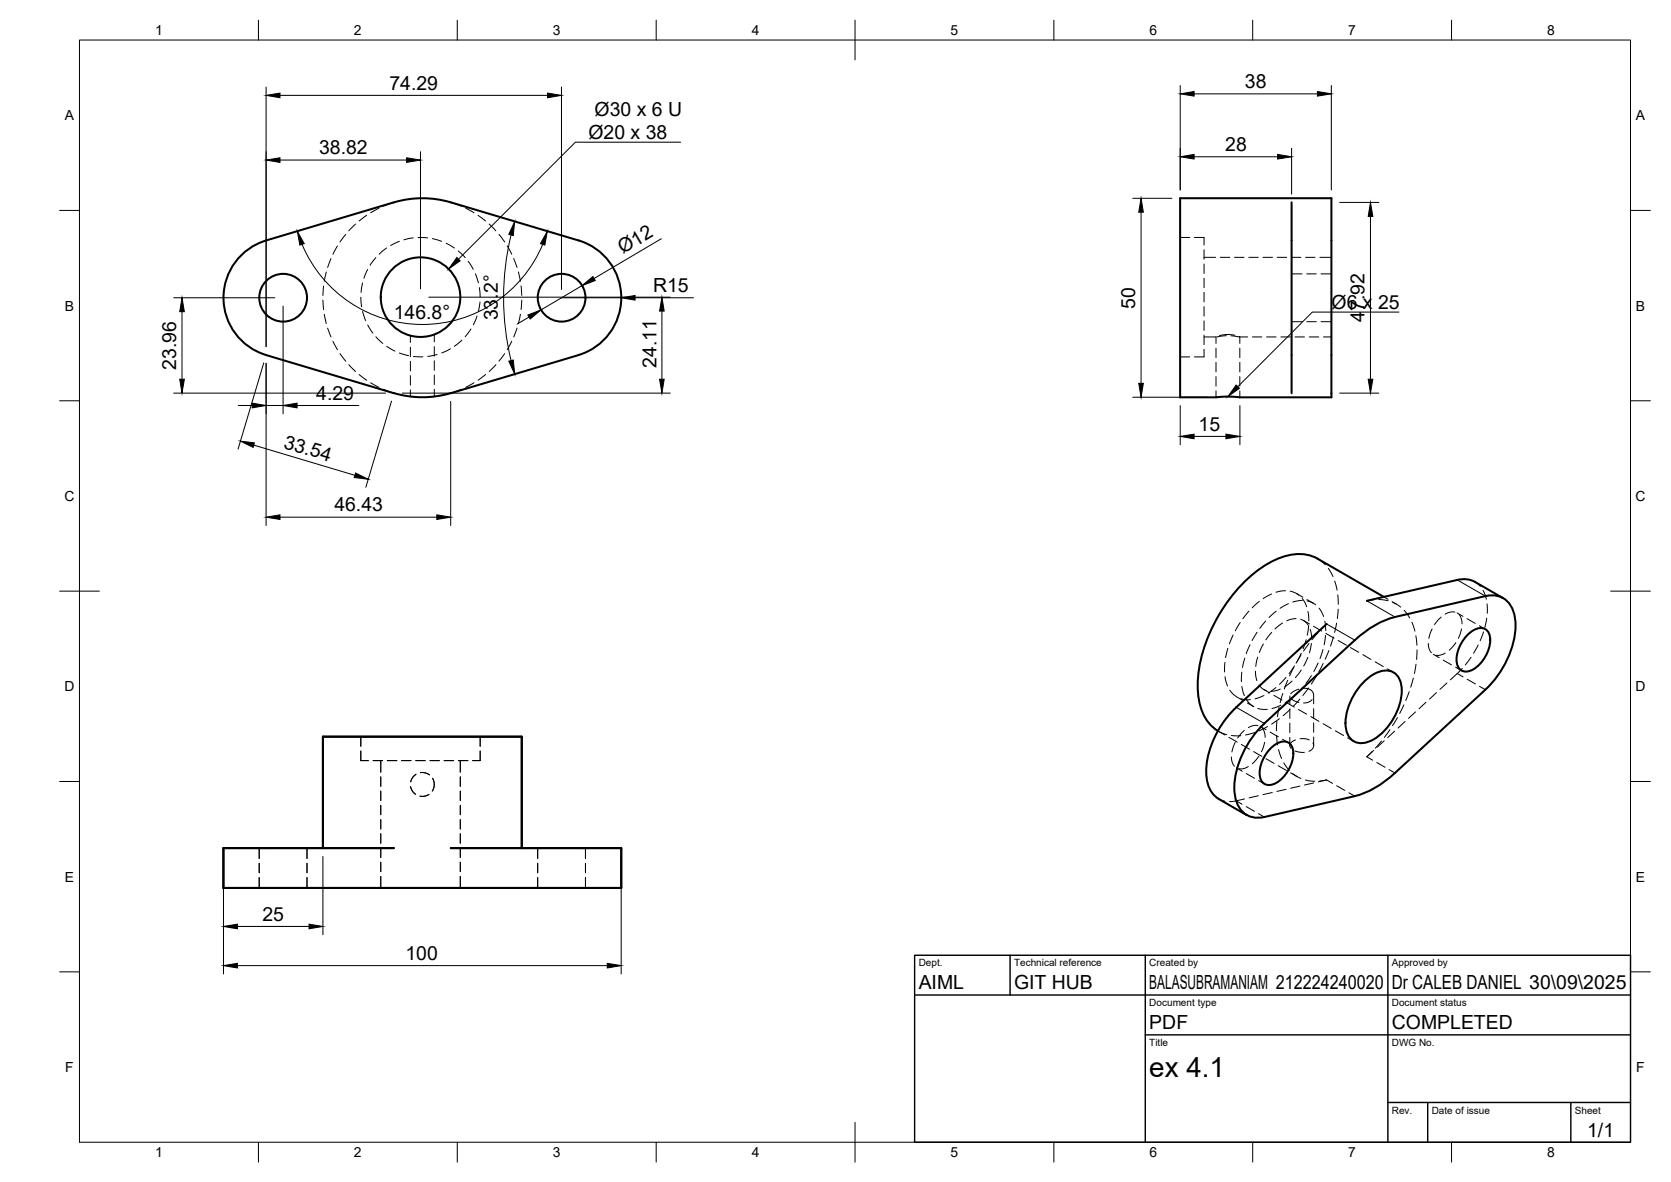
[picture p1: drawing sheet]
<svg xmlns="http://www.w3.org/2000/svg" width="420mm" height="297mm" viewBox="0 0 420 297" stroke-linecap="round" stroke-linejoin="round" font-family="sans-serif">
<!-- layer: Hidden -->
<g fill="none" stroke="#000" stroke-width=".25">
<path d="M86.9 58.9l-1.4 1.9M89.4 56.3l-1.7 1.7M92.2 54.1l-1.9 1.4M95.3 52.3l-2.1 1.2M99 50.8l-2.6 1M103.9 59.8l-2.3 .5M105.1 59.7l2.4 .1M108.7 60l2.3 .6M113.3 50.8l2.7 1M117.1 52.3l2.1 1.2M120.2 54.1l1.9 1.4M123 56.3l1.7 1.7"/>
<path d="M125.5 58.9l1.4 1.9M296.7 59.7h2.4M300.3 59.7h2.4v1.9M81.2 75.4l.2 2.4M81.4 71.9l-.2 2.3M81.5 79l.5 2.3M82 68.4l-.5 2.3M83.2 65l-.8 2.2M84.8 61.8l-1.1 2.1M90.7 74.7l.2 2.4M91.2 71.1l-.4 2.4M91.2 78.3l.7 2.3"/>
<path d="M92.5 67.7l-1 2.2M94.5 64.7l-1.5 2M97.2 62.3l-1.9 1.6M100.4 60.6l-2.2 1.1M112.2 61.1l2.1 1.2M115.2 63.1l1.7 1.6M117.7 65.7l1.3 2M119.5 68.8l.8 2.3M120 79.4l-1 2.2M120.5 72.3l.2 2.4M120.7 75.9l-.4 2.3M127.5 61.8l1.2 2.1"/>
<path d="M129.2 65l.8 2.2M130.3 68.4l.6 2.3M130.9 79l-.6 2.3M131 71.8l.2 2.4M131.2 75.4l-.2 2.4M302.7 62.8v2.3M302.7 66.3v2.4M302.7 69.9v2.4M302.7 73.5v2.4M302.7 77.1v2.3M302.7 64.7h2.9M306.8 64.7h2.4"/>
<path d="M310.4 64.7h2.4M314 64.7h2.4M317.6 64.7h2.4M321.1 64.7h2.4M324.7 64.7h2.4M324.8 68.8h2.6M328.3 64.7h2.4M328.6 68.8h2.4M331.9 64.7h2.9M332.1 68.8h2.7M82.4 82.5l.8 2.2M83.7 85.8l1.2 2.1"/>
<path d="M85.5 88.9l1.4 1.9M87.7 91.7l1.7 1.7M90.3 94.1l1.9 1.5M92.5 81.7l1.2 2M93.2 96.2l2.1 1.1M94.5 84.6l1.7 1.7M96.4 97.8l2.6 1M97.2 87l2.1 1.2M100.4 88.7l2.3 .7M103.2 84.4v1.6M103.2 87.3v2.3M103.2 90.8v2.4"/>
<path d="M103.2 94.4v2.4M103.2 98v1.7M103.9 89.6l2.4 .1M109.2 84.1v1.8M109.2 87.1v2.4M109.2 90.7v2.4M109.2 94.2v2.4M109.2 97.8v1.9M109.9 89.1l-2.4 .5M113.2 87.7l-2.1 1M116 97.8l-2.7 1M116.1 85.5l-1.8 1.5"/>
<path d="M118.4 82.7l-1.4 1.9M119.2 96.2l-2.1 1.1M122.1 94.1l-1.9 1.5M124.7 91.7l-1.7 1.7M126.9 88.9l-1.4 1.8M128.7 85.8l-1.1 2M130 82.5l-.8 2.2M296.7 89.7h2.4M302.7 80.6v2.4M302.7 84.2v2.4M302.7 87.8v1.9h-2.4M302.7 84.7h3.1v1.6"/>
<path d="M305.8 87.5v2.4M305.8 91.1v2.4M305.8 94.6v2.4M305.8 98.2v1.7M308.4 84.4l-2.4 .3M309.5 84.4l2.2 .3-.1-.1M310.5 84.3l-2-.2-1.9 .2M311.7 87.5v2.4M311.7 91.1v2.4M311.7 94.6v2.4M311.7 98.2v1.7M313.7 84.7h-2v1.6"/>
<path d="M314.9 84.7h2.4M318.5 84.7h2.4M322.1 84.7h2.3M324.8 80.8h2.6M325.6 84.7h2.4M328.6 80.8h2.4M329.2 84.7h2.4M332.1 80.8h2.7M332.8 84.7h2M310 159.6l-.9 2.2M311.8 156.4l-1.2 2.1M314 153.6l-1.5 1.9"/>
<path d="M316.1 158.9l-1.3 2.1M316.7 151.1l-1.8 1.6M318.3 156l-1.5 1.9M319.7 149.3l-2.1 1.1M319.8 158.9l-1.5 1.9M320.9 153.6l-1.8 1.6M322.5 156.6l-1.9 1.4M323.2 148.4l-2.4 .4M324 151.7l-2.1 1.2M324.4 148.6l1.3 .4 .9 .5M325.9 155.5l-2.3 .5M326 149.1l1.6 1"/>
<path d="M327.1 155.6l.9 .5 .9 1M327.4 150.4l1.1 2.1M327.4 150.9l-2.3 .4M327.7 155.9l1.5 .9M328.6 150.7l1.6 .9M328.6 151l1.3 .5 .9 .5M328.9 153.7l.2 2.3M329.1 157.2l-.4 2.4M329.4 158.2l.4 2.3M330.3 157.4l2 1.2M331.3 140.4l1.9 1.5M331.4 158.9l-1.5 1.9"/>
<path d="M331.7 152.8l1.1 2.1M333.1 156.1l.3 2.4M333.3 159.7l-.3 2.3M333.4 159.2l2 1.2M333.6 156.8l-1.3 1.3M334 142.8l1.2 2.1M335.6 146l.6 2.3M336.1 156.6l-.5 2.3M336.4 149.5l.1 2.4M336.5 153.1l-.2 2.3M345.5 150.7l-1.8 .3M346.7 150.7l2.3 .3"/>
<path d="M347.9 150l1.1 .6M350 151.2l1.1 .6M350.2 151.4l2 1.2M353.1 153.4l1.4 1.9M355 156.4l.8 2.2M356 159.8l.3 2.3M360.1 158.1l-.8 2.3M362.4 155.1l-1.7 1.9M365.8 153.8h-.8l-1.6 .5M366.4 154l1.5 .9M366.9 154.4l.4 .8 .3 1.6M367.5 158l-.8 2.4"/>
<path d="M368.9 155.5l2 1.2M370.9 146.2l1.3 1.2M372 157.3l1.4 .8M372.9 148.4l.8 2.2M373 158.8l-.8 2.2M373.8 155.3l-.4 2.4M373.9 151.8l.1 2.3M308 166.5l-.1 2.4M308 170.1l.7 2.3M308.7 162.9l-.5 2.4M309.2 173.4l1 1.2 .7 .5M311 175.2l1.6 .9"/>
<path d="M312 175.6l1.2 .2h1.2M312.2 168.9l-.1 2.4M312.3 172.5l.6 2.3M313 165.4l-.6 2.3M313.5 175.9l.5 .7 1.2 .9M313.6 176.7l1.7 .9M314.3 162l-.9 2.3M315.7 168.7l.3 2.3M316.2 165.1l-.5 2.4M316.3 178l2.3 .3M316.5 172.1l.7 .8 1.2 .7M317.7 161.8l-1.1 2.2"/>
<path d="M317.8 173.3l1.5 .8M317.8 174.8l-2.2 .8M320.3 174.7l2 1.2M320.8 172.8l-1.9 1.4M321.6 177.7l-.4 2.4M321.9 173.2l-.9 .3-1.4 .2M322.1 177.2l-2.3 .9M322.5 174.3l-.6 2.3M323.4 170.2l-1.7 1.8M323.4 176.5l2.1 1.2M323.8 170.9l-.9 2.3M324.3 174.9v2.1"/>
<path d="M324.3 178.1v2.4M324.4 178.3l-1.8 1.6M324.5 175.4l.8 .7 1.3 .4M324.9 171.1l-1.9 1.5M325.1 175.2l-2 1.4M325.3 167.7l-1 2.1M325.5 167.3l-1.4 2M326.5 178.3l2 1.2M326.6 173.2l-1.4 .6-.7 .6M326.8 175.7l-1.6 1.7M327.1 164.6l-1.2 2.1M327.2 168.4l-1.5 1.9"/>
<path d="M327.2 164.2l-1.1 2.1M327.6 172.7l-1.7 1.7M327.7 173h.9l.9 .3 .6 .6 .2 .8M328.4 160.8l-.7 2.3M328.8 165.2l-1 2.2M329 172.9l-1.4 1.9M329.1 161.7l-1.3 1.9M329.7 169.8l-1.3 2M329.7 161.7l-.5 2.3M329.9 175.8l-.9 .7-1.2 .2M330.3 174.8v2.1M330.3 178.1v2.4"/>
<path d="M331 169.9l-1.3 2M331.4 166.6l-1.1 2.1M332.7 163.2l-.8 2.3M332.7 166.7l-1.1 2.2M334.1 163.5l-.9 2.2M335.3 160.1l-.7 2.3M336.5 161l2 1.1M339.6 162.7l2 1.2M342.7 164.5l2 1.2M345.8 166.3l2 1.2M348.8 168.1l1.6 .9M353 177.1l-1.1 2.2"/>
<path d="M354.3 173.8l-.8 2.3M355.4 170.4l-.7 2.3M355.9 178.9l-1.7 1.6M356 166.9l-.4 2.4M356.3 163.3l-.1 2.4M358.5 176.5l-1.7 1.6M359.1 161.7l.2 1.3 .6 1M360.4 164.4l1.5 .9M361.2 174.1l-1.8 1.6M362.9 165.9l2.1 1.2M363.4 164.1l-1.4 .6h-1M363.8 171.6l-1.7 1.7"/>
<path d="M366 167.7l1.5 .8M366.1 161.5l-1.7 1.9M367.7 168l-3 2.8M369.9 165.2l-1.5 1.9M371.7 162.1l-1.2 2.1M90.7 188.7v2.4h1.9M90.7 185.1v2.4M93.8 191.1h2.4M95.7 191.1v2.9M95.7 195.2v2.4M95.7 198.8v2.4M97.4 191.1h2.4"/>
<path d="M101 191.1h2.4M103.3 197.7l.4 1.1 .8 .8M104.5 191.1h2.4M104.6 194.6l-.9 .8-.4 1.1M105.7 194.2h1.1l1.2 .5M107.9 199.6l-1.2 .5h-1.1M108.1 191.1h2.4M108.8 195.6l.3 .7 .1 1-.5 1.5M111.7 191.1h2.4M115.3 191.1h2.3M115.7 191.1v2.9M115.7 195.2v2.4"/>
<path d="M115.7 198.8v2.4M120.7 188.7v2.4h-1.9M120.7 185.1v2.4M306.2 183.7l2.3 .9M306.3 183.8l1.7 .9M309 185.3l2.1 1.2M309.6 184.8l2.4 .1M309.6 190.2l.2 1.3 .6 1.1M310.6 186.6l-.8 2.4M310.9 193l1.5 .8M312.1 187.1l2.1 1.2M312.8 183.6l-1.6 1.9"/>
<path d="M313.4 194.4l2 1.2M313.9 192.6l-1.4 .6h-1M315.2 188.9l2.1 1.2M315.5 184.1l-2.3 .6M316.3 182.3l-1.3 .1-1.1 .4M316.4 200l-2.3 .5M316.5 196.2l1.4 .8M316.5 190l-1.6 1.9M316.9 182.5l1.4 .9M317.4 183l.4 .8 .3 1.5M318 186.5l-.8 2.4M318.3 190.7l2.1 1.1"/>
<path d="M318.7 182.6l-2.1 1M319.4 184l2 1.2M319.9 199.2l-2.3 .5M321 184.8l.2 2.4M321.1 181.3l-.1 2.3M321.4 192.4l2.1 1.2M321.5 188.4l.7 2.2M321.7 180.6l-2 1.4M322.5 185.8l1.4 .8M322.8 191.7l1.4 1.9M323.4 198.4l-2.3 .5M324.3 181.7v2.4"/>
<path d="M324.3 185.3v2.1M324.5 194.2l1.7 1M325.1 194.4l2 1.2M325.6 188.7l1.1 .3 1.3 .1M325.7 186l-.7 .3-.5 .5-.2 .7 .3 .6M326.9 197.6l-2.4 .5M326.9 185.7l1.2-.1 1.1 .3M328.2 196l2.4 .3M329.6 180.1l2 1.2M330.1 186.7l.2 .5-.2 .8-1 .8M330.3 181.6v2.4M330.3 185.2v2.2"/>
<path d="M330.3 196.8l-2.3 .5M331.8 196.3l1.8-.3-2.1 .5M332.7 181.9l2 1.2M335.8 183.6l2 1.2M338.9 185.4l1.5 .9M345.4 188.6l-1.7 1.6 1.3-1.3M347.4 186.2l-1.6 1.8M348 186.2l-1.7 1.6M349.5 183.4l-1.4 1.9M350.7 183.8l-1.8 1.6M351.4 180.3l-1.3 2.1M353.3 181.3l-1.8 1.7"/>
<path d="M65.2 213.1v2.7M65.2 216.9v2.4M77.2 213.1v2.7M77.2 216.9v2.4M95.7 202.4v2.4M95.7 206v2.3M95.7 209.5v2.4M95.7 213.1v2.4M95.7 216.7v2.3M115.7 202.4v2.4M115.7 206v2.3M115.7 209.5v2.4"/>
<path d="M115.7 213.1v2.4M115.7 216.7v2.3M135.2 213.1v2.7M135.2 216.9v2.4M147.2 213.1v2.7M147.2 216.9v2.4M306.4 200.8l1.6 .5M312.9 200.8l-3.7 .7M65.2 220.5v2.6M77.2 220.5v2.6M95.7 220.2v2.9M115.7 220.2v2.9"/>
<path d="M135.2 220.5v2.6M147.2 220.5v2.6"/>
</g>
<!-- layer: Visible -->
<g fill="none" stroke="#000" stroke-width=".51">
<path d="M296.7 49.8h38.1v50.1h-23.1l-2.6-.2-3.3 .2h-9.1zM324.8 50.8v48M61 63.8a15 15 0 0 1 5.9-3.4l32.2-9.5a25.1 25.1 0 0 1 14.2-.1l32.2 9.6a15 15 0 0 1 10.7 14.4 15 15 0 0 1-10.7 14.4l-32.2 9.6a25 25 0 0 1-14.2 0l-32.2-9.6a15 15 0 0 1-5.9-25.4zM331.3 140.4l16.6 9.6M331.3 140.4a11.7 11.7 0 0 0-11 .4 36.9 36.9 0 0 0-16.8 19.9 26.3 26.3 0 0 0-1.4 17.7 10 10 0 0 0 4.1 5.3M333.6 156.8l-22.7 20.9a22.9 22.9 0 0 0-7.5 17.7 6.9 6.9 0 0 0 3 5.3M369.1 159.4a3.8 3.8 0 0 1 4.6-1.1 4.5 4.5 0 0 1 .5 5.1 8.2 8.2 0 0 1-5.2 5.3 2.47 2.47 0 0 1-2.8-3 9.5 9.5 0 0 1 2.9-6.3zM377.9 150.3l-7.6-4.3-1.2-.4-1.3-.1-24.1 5.5M342.6 171.7a8.4 8.4 0 0 1 6.6-3.2 4 4 0 0 1 3.2 3.9 15 15 0 0 1-8.1 13.9 4 4 0 0 1-5.9-3.4 15 15 0 0 1 4.2-11.2zM317.9 181.8l22.8-20.9a23.8 23.8 0 0 1 10.1-5.8l22.7-5.3a5.7 5.7 0 0 1 7.3 4.9 21.2 21.2 0 0 1-5.3 16.5l-2 2.1-22.8 20.9a23.6 23.6 0 0 1-10.1 5.9l-22.7 5.2M317.9 181.8a23.1 23.1 0 0 0-7.5 17.4 6.2 6.2 0 0 0 5.4 6.3l2.1-.2M319.6 187.9a3.8 3.8 0 0 1 4.6-1.1 4.5 4.5 0 0 1 .5 5.1 8.2 8.2 0 0 1-5.2 5.4 2.47 2.47 0 0 1-2.8-3 9.5 9.5 0 0 1 2.9-6.4z"/>
<path d="M81.2 213.1v-28h50v28M99 213.1h-42.8v10h100v-10h-42.9M306.4 200.8l7.1 4"/>
<circle cx="71.2" cy="74.8" r="6"/>
<circle cx="105.7" cy="74.7" r="10"/>
<circle cx="141.2" cy="74.8" r="6"/>
</g>
<!-- layer: Visible Narrow -->
<path d="M333.6 156.8l7.1 4.1M343.7 151l7.1 4.1M366.4 145.7l7.1 4.1M310.8 177.7l7.1 4.1" fill="none" stroke="#000" stroke-width=".25"/>
<!-- layer: Hidden Narrow -->
<path d="M366.4 169.3l1.5 .8M368.9 170.7l2.1 1.2M372 172.5l1.5 .8M333.6 196l1.4 .9M336.1 197.4l2 1.2M339.2 199.2l1.5 .9M343.7 190.2l1.4 .8M346.2 191.6l2.1 1.2M349.3 193.4l1.5 .9M310.8 201.3l1.5 .8M313.4 202.7l2 1.2M316.4 204.5l1.5 .8" fill="none" stroke="#000" stroke-width=".25"/>
<!-- layer: BORDER -->
<g fill="none" stroke="#000" stroke-width=".25">
<path d="M20 10.1h390v276.9h-390zM65 5.1v5M115 5.1v5M165 5.1v5M215 5.1v10M265 5.1v5M315 5.1v5M365 5.1v5M15 52.9h5M410 52.9h5M15 100.7h5M410 100.7h5"/>
<path d="M15 148.6h10M405 148.6h10M15 196.4h5M410 196.4h5M15 244.2h5M410 244.2h5M65 287v5M115 287v5M165 287v5M215 282.1v9.9M265 287v5M315 287v5"/>
<path d="M365 287v5"/>
</g>
<!-- layer: TITLEBLOCK -->
<path d="M230 240.1h180v46.9h-180zM230 250h180M254 240.1v9.9M288 240.1v46.9M349 240.1v46.9M288 260.1h122M349 277.1h61M359 277.1v9.9M395 277.1v9.9" fill="none" stroke="#000" stroke-width=".36"/>
<!-- layer: FD_Dimensions -->
<g fill="none" stroke="#000" stroke-width=".25">
<path d="M66.9 21.9v65.2M70.4 24h67.3M105.7 38.1v34.5M141.2 21.9v50.8M296.8 21.5v26.2M300.2 23.6h31.1M300.2 39.4h21M324.8 37.3v11.5M334.8 21.5v26.2M70.4 40.2h31.8M128.5 59a67.1 67.1 0 0 0 0 31.6M166.3 60l-16.9 10"/>
<path d="M284.8 49.8h9.9M286.9 53.3v43M336.8 50.9h9.9M344.6 54.4v40.9M43.7 74.8h25.4M45.8 78.3v17M71.2 76.9v27.1M76 61.4a32.8 32.8 0 0 0 30.2 20.1 32.8 32.8 0 0 0 30.3-20.1M107.8 74.7h60.7M133 79.7l-3 1.8M141.2 74.8h15M146.3 71.8l-10.3 6.1"/>
<path d="M159.7 74.8h14.7M166.4 78.2v17.1M43.7 98.8h53.2M66.3 91.2l-6.4 21.7M66.9 91.3v40.8M101.2 98.8h67.3M284.8 99.8h18.9M336.8 98.8h9.9M59.9 101.9h3.5M63.8 111.9l25.4 7.6M66.9 101.9h4.3M74.7 101.9h15.5"/>
<path d="M98.4 100.8l-6.4 21.7M113.3 100.9v31.2M296.8 101.9v9.9M300.2 109.7h8.1M311.8 101.9v9.9M70.4 130h39.4M56.2 215.2v29.6M81.2 215.2v19.7M156.2 215.2v29.6M59.7 232.8h18M59.7 242.7h93"/>
</g>
<g fill="#000" stroke="#000" stroke-width=".25">
<path d="M66.9 24l3.5-.6v1.2zM66.9 40.2l3.5-.5v1.1zM102.2 39.7l3.5 .5-3.5 .6zM137.7 23.4l3.5 .6-3.5 .6zM296.8 23.6l3.4-.6v1.2zM296.8 39.4l3.4-.6v1.2zM321.2 38.8l3.6 .6-3.6 .6zM331.3 23l3.5 .6-3.5 .6zM129.4 55.7l-.3 3.5-1.2-.3zM286.9 49.8l.6 3.5h-1.2zM344.6 50.9l.6 3.5h-1.2zM45.8 74.8l.6 3.5h-1.2z"/>
<path d="M74.8 58.1l1.7 3.1-1.1 .4zM132.7 79.2l3.3-1.3-2.7 2.3zM137.6 58.1l-.6 3.5-1.1-.4zM146.3 71.8l2.8-2.3 .6 1zM156.2 74.8l3.5-.5v1.1zM166.4 74.7l.6 3.5h-1.2zM45.2 95.3h1.2l-.6 3.5zM127.9 90.8l1.2-.3 .3 3.5zM165.8 95.3h1.2l-.6 3.5zM286.3 96.3h1.2l-.6 3.5zM344 95.3h1.2l-.6 3.5zM63.4 101.3l3.5 .6-3.5 .6z"/>
<path d="M60.5 110.9l3.5 .4-.4 1.1zM71.2 101.9l3.5-.6v1.2zM89.4 118.9l3.2 1.5-3.5-.4zM296.8 109.7l3.4-.6v1.2zM308.3 109.1l3.5 .6-3.5 .6zM66.9 130l3.5-.6v1.1zM109.8 129.4l3.5 .6-3.5 .5zM56.2 232.8l3.5-.6v1.2zM77.7 232.2l3.5 .6-3.5 .6zM56.2 242.7l3.5-.6v1.2zM152.7 242.1l3.5 .6-3.5 .6z"/>
</g>
<!-- layer: Hole Notes -->
<path d="M114.9 64.7l.8 .8-2.9 2.1zM310.8 96.8l.8 .8-2.8 2.1z" fill="#000" stroke="#000" stroke-width=".25"/>
<path d="M171.2 35.7h-26.5l-29.4 29.4M351.7 78.4h-21.7l-18.8 18.8" fill="none" stroke="#000" stroke-width=".25"/>
<text font-size="7" x="289" y="270.6">ex 4.1</text>
<g font-size="4.9">
<text x="97.9" y="22.5">74.29</text>
<text x="313" y="22.1">38</text>
<text x="149.5" y="29.1">Ø30 x 6 U</text>
<text x="148" y="35">Ø20 x 38</text>
<text x="80.2" y="38.8">38.82</text>
<text x="308.1" y="37.9">28</text>
<text x="156.6" y="64" transform="rotate(-31 156.6 64)">Ø12</text>
<text x="164.2" y="73.4">R15</text>
<text x="285.5" y="77.5" transform="rotate(-90 285.5 77.5)">50</text>
<text x="334.8" y="77.7">Ø6 x</text>
<text x="346.5" y="77.7">25</text>
<text x="99" y="80.1">146.8°</text>
<text x="125.1" y="80.5" transform="rotate(-90 125.1 80.5)">33.2°</text>
<text x="343.1" y="80.8" transform="rotate(-90 343.1 80.8)">47.92</text>
<text x="44.3" y="92.9" transform="rotate(-90 44.3 92.9)">23.96</text>
<text x="165" y="92.5" transform="rotate(-90 165 92.5)">24.11</text>
<text x="79.5" y="100.4">4.29</text>
<text x="71.1" y="112.5" transform="rotate(17 71.1 112.5)">33.54</text>
<text x="301.4" y="108.2">15</text>
<text x="84.1" y="128.5">46.43</text>
<text x="66" y="231.4">25</text>
<text x="102" y="241.2">100</text>
<text x="231" y="248.5">AIML</text>
<text x="255" y="248.5">GIT HUB</text>
<text x="289" y="248.5">BALASUBRAMANIAM 212224240020</text>
<text x="350" y="248.5">Dr CALEB DANIEL 30\09\2025</text>
<text x="289" y="258.6">PDF</text>
<text x="350" y="258.6">COMPLETED</text>
<text x="399.1" y="285.7">1/1</text>
</g>
<g font-size="3.5">
<text x="39" y="8.8">1</text>
<text x="89" y="8.8">2</text>
<text x="139" y="8.8">3</text>
<text x="189" y="8.8">4</text>
<text x="239" y="8.8">5</text>
<text x="289" y="8.8">6</text>
<text x="339" y="8.8">7</text>
<text x="389" y="8.8">8</text>
<text x="16.3" y="30.2">A</text>
<text x="411.3" y="30.2">A</text>
<text x="16.3" y="78">B</text>
<text x="411.3" y="78">B</text>
<text x="16.2" y="125.9">C</text>
<text x="411.2" y="125.9">C</text>
<text x="16.2" y="173.7">D</text>
<text x="411.2" y="173.7">D</text>
<text x="16.3" y="221.6">E</text>
<text x="411.3" y="221.6">E</text>
<text x="16.4" y="269.4">F</text>
<text x="411.4" y="269.4">F</text>
<text x="39" y="290.8">1</text>
<text x="89" y="290.8">2</text>
<text x="139" y="290.8">3</text>
<text x="189" y="290.8">4</text>
<text x="239" y="290.8">5</text>
<text x="289" y="290.8">6</text>
<text x="339" y="290.8">7</text>
<text x="389" y="290.8">8</text>
</g>
<g font-size="2.5">
<text x="231" y="242.9">Dept.</text>
<text x="255" y="242.9">Technical reference</text>
<text x="289" y="242.9">Created by</text>
<text x="350" y="242.9">Approved by</text>
<text x="289" y="252.8">Document type</text>
<text x="350" y="252.8">Document status</text>
<text x="289" y="262.9">Title</text>
<text x="350" y="262.9">DWG No.</text>
<text x="350" y="279.9">Rev.</text>
<text x="360" y="279.9">Date of issue</text>
<text x="396" y="279.9">Sheet</text>
</g>
</svg>
